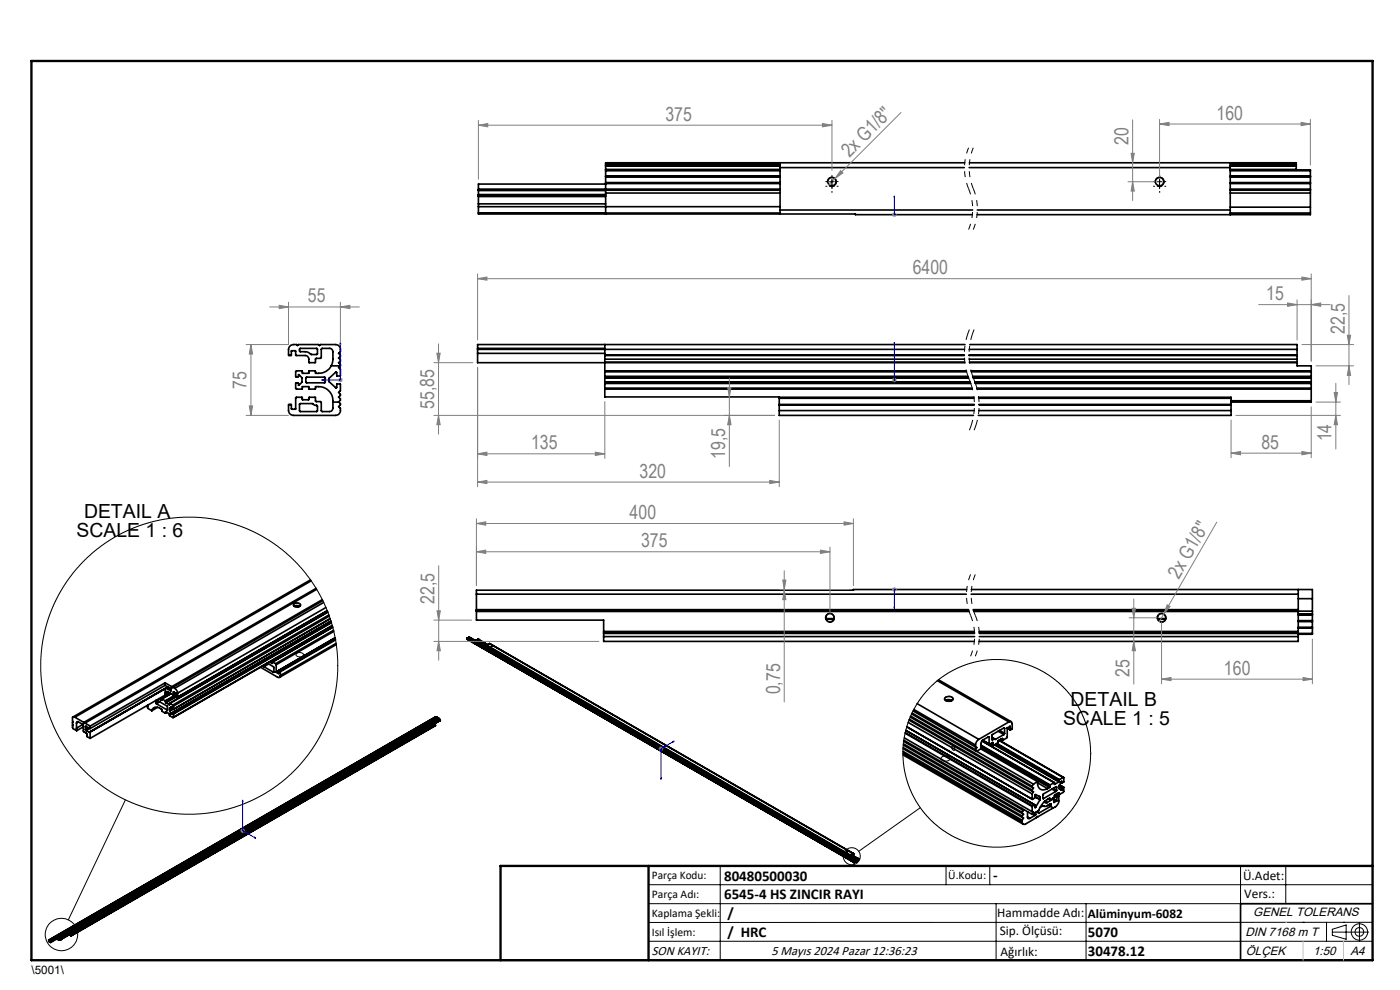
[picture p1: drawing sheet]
<svg xmlns="http://www.w3.org/2000/svg" width="297mm" height="210mm" viewBox="0 0 297 210" stroke-linecap="round" stroke-linejoin="round" font-family="sans-serif">
<g fill="none" stroke="#000" stroke-width=".35">
<path d="M128.5 38.9v1.4M128.5 38.8v.1M128.5 37.4h.1M128.5 36v.2M128.5 38.7v.1M128.5 37.4v.1M128.5 35v.1M128.5 35.9v.1M128.5 35.1v.1M128.5 38.8h37M128.5 37.4h37M128.5 36h37"/>
<path d="M128.5 35.1h37M128.5 38.9h37M128.5 36.2h37M128.5 38.7h37M128.5 37.5h37M128.5 35h37M128.5 34.6h37M128.5 35.9h37M128.5 35.2h37M128.5 34.6v.4M128.5 35.2v.7M128.5 36.2v1.2"/>
<path d="M128.5 37.5v1.2M128.5 39h-27v1.1M165.5 34.5v1.1M165.5 35.6h39.1M165.5 35.6v8.9M204.6 34.5l-76.1 .1M205.6 35.6h55.4M205.6 34.5l69.4 .1M261 34.5v1.1M261 36h17v.2M261 35.6v8.9M261 38.8h17"/>
<path d="M261 37.4h17M261 35.1h14M261 38.9h17M261 36.2h17M261 38.7h17M261 37.5h17M261 35h14M261 34.6h14M261 35.9h14M261 35.2h14M275 35v.1M275 35.9v.1"/>
<path d="M275 35.1v.1M275 34.6v.4M275 35.2v.7M278 38.8v.1M278 37.4h.1M278 38.7v.1M278 37.4v.1M278 36.2v1.2M278 37.5v1.2M278 38.9v1.2M101.5 43.8v1.6h80v.1h24.8M101.5 40.1v.1"/>
<path d="M101.5 40.2v.2M101.5 41.3v.2M101.5 43.2v.6M101.5 41.5v.2M101.5 40.2h64M101.5 40.1h64M101.5 43.8h64M101.5 40.4v.9M101.5 41.7v1.5M101.5 45.1h27M101.5 41.5h27M101.5 40.4h27"/>
<path d="M101.5 41.3h27M101.5 43.2h27M101.5 41.7h27M128.5 40.9v4.5M128.5 45.2h37M128.5 40.9h37M128.5 40.3h37M128.5 40.3v.6M165.5 44.5v.9M165.5 44.5h40.8M207.3 44.5h53.7M261 44.5v1"/>
<path d="M261 45.2h17M261 43.9h17M261 40.2h17M261 40.9h17M261 40.1h17M261 40.3h17M278 40.9v3M278 40.1v.1M278 40.2v.1M278 43.9v1.6h-70.7M278 40.3v.6M63.6 74l3.6-.1 .1 1.2-.1 .1h-1.2l-.8-.5-1.5-.1-.2-.1z"/>
<path d="M70.3 77.6a2.96 2.96 0 0 1-3.4 1.5v-.4h-1.3l-.1 .5h-1.3l-.1-.5h-1.3l-.1 1.2h.6l.1-.4 .7 .6v1l-.7 .6-.1-.4h-.6v1.1l.2 .1h1.1l.1-.5h1.4l.1 .5h1.3v-.5a3.1 3.1 0 0 1 3.7 3v1.6a.72 .72 0 0 1-.7 .7l-1.7-.1v-1.9l-.2-.1h-1l-.1-.9h-1.3l-.1 .5h-1.3l-.1-.5h-1.3l-.1 2.4-.9 .1v-1h-.5l-.1 1.3a1.09 1.09 0 0 0 1 1h9a1.05 1.05 0 0 0 1-.7 1.05 1.05 0 0 0-.4-1.2l.4-.3v-.3l-.3-.3M70.3 77.6l.3-1.2v-1.8a.72 .72 0 0 0-.7-.7h-1.6l-.1 .2v1.8l-.3 .1h-.9l-.1 .9h-1.3l-.1-.7a.73 .73 0 0 0-.8-.8h-1.9l-.1-1h-.8l-.1 1h-.5l-.1-1.3a1.09 1.09 0 0 1 1-1h.7l.2 .2 .2-.2h4.3l.2 .2 .1-.2h3.3a1.05 1.05 0 0 1 1 .7 1.05 1.05 0 0 1-.4 1.2l.4 .3v.3l-.4 .3 .4 .4v.3l-.4 .3 .4 .4v.3M70.3 77.6h1.9M72.2 77.6l-.4 .4 .4 .3v1.4h-.8v-.7l-.2-.1-1.4 1.3v.8l1.4 1.3 .2-.1v-.7h.8v1.4l-.4 .3 .4 .4v.3l-.4 .3 .4 .4v.3l-.3 .4M101.3 73.9v.2M101.3 74.1h103.3M101.3 74.1v2.8h103.3M101.3 75h27M101.3 73.9h27M128.3 73.1v2.2M128.3 75.3v.1M128.3 79.8v.1"/>
<path d="M128.3 78.7v.2M128.3 75.4v.8M128.3 76.8v1.9M128.3 75.3h76.3M128.3 75.4h76.3M128.3 78.9h76.7M128.3 79.8h77.1M128.3 79.9h77.1M128.3 78.7h76.7M128.3 76.2h76.3M128.3 76.8h76.3M128.3 76.2v.6"/>
<path d="M128.3 78.9v.9M128.3 79.9v.2M204.7 73.1h-103.4v.8M205.6 75.3h69.6M205.6 75.4h69.6M205.6 74.1h69.6M205.6 76.2h69.6M205.7 76.8h69.5M205.7 76.9h69.5M205.7 73.1h69.5v1M206 78.7h72.2M206.1 78.9h72.1"/>
<path d="M206.3 79.8h71.9M206.4 79.9h71.8M275.2 75.3v.1M275.2 75.4v.8M275.2 76.8v.1M275.2 76.9v.7h3v1.1M275.2 74.1v1.2M275.2 76.2v.6M278.2 79.8v.1M278.2 78.7v.2M278.2 78.9v.9M278.2 79.9v.2"/>
<path d="M63.6 85.6h2.7l.4 .3 .6 .2v1.1l-.1 .1h-3.5l-.2-.1zM64.9 80.1l4-.1 .1 1.1-4 .1-.1-.2zM67.1 86h.1M70.6 85.3h1.3M128.3 82.3v.2M128.3 81.3h.1M128.3 81v.1M128.3 80.1v.1M128.3 82.5v1.7l37 .1M128.3 82.5h78M128.3 82.3h77.9M128.3 81.3h77.6"/>
<path d="M128.3 80.1h77.1M128.3 81.1h77.5M128.3 81h77.5M128.3 80.2h77.2M128.3 80.2v.8M128.3 81.1v.2M128.3 81.3v1M165.3 85.8v.1M165.3 87.1v1h41.2M165.3 84.3v.2M165.3 85.9h41.4M165.3 85.8h41.4"/>
<path d="M165.3 87.1h41.4M165.3 84.5h41.3M165.3 84.3h41.3M165.3 84.5v1.3M165.3 85.9v1.2M206.4 80.1h71.8M206.5 80.2h71.7M206.8 81h71.4M206.8 81.1h71.4M206.9 81.3h71.3M207.2 82.3h71M207.3 82.5h70.9"/>
<path d="M207.6 84.3h53.6v.2M207.6 84.5h53.6M207.6 87.1h53.6M207.7 85.8h53.5M207.7 85.9h53.5M261.2 85.8v.1M261.2 87.1v1h-53.7M261.2 84.5v1.3M261.2 85.9v1.2M261.2 85h17M278.2 82.3v.2M278.2 81.3h.1"/>
<path d="M278.2 81v.1M278.2 80.1v.1M278.2 82.5v2.5M278.2 80.2v.8M278.2 81.1v.2M278.2 81.3v1M278.2 85v.3h-17M62.4 128.1a.78 .78 0 0 1 1.3 .4 .88 .88 0 0 1-1.4-.2zM62.4 128.6l.6-.2 .6 .2M63.5 128.6l-.3 .2M65.9 123l-50.4 29.1M66 123.2l-50.1 28.9"/>
<path d="M67.1 124.8l-49.3 28.4M67.2 125l-49.2 28.4M68.4 127.2l-32 18.5M68.5 127.4l-31.8 18.4M68.7 127.8l-31.6 18.2M69.1 128.9l-31.4 18.1M69.4 129.6l-31.8 18.3M69.4 129.5l-31.7 18.4M69.8 130.4l-33.1 19.2M69.8 130.7l-33 19.1M70 131.2l-33.2 19.3M70.1 131.3l-33.3 19.2"/>
<path d="M70.3 132l-33.6 19.4M70.3 132.1l-33.5 19.4M70.5 132.7l-33.7 19.5M70.5 132.7l-33.7 19.4M70.6 133l-12.8 7.4M70.6 133.1l-12.8 7.3M70.8 133.7l-12.3 7.1M70.8 133.9l-12.2 7.1M71.1 135.3l-12.5 7.2M71.1 135.3l-12 6.9M71.1 135.4l-11.9 6.8M71.2 135.6l-11.8 6.8"/>
<path d="M71.2 135.7l-11.7 6.8M71.3 136.5l-11.8 6.8M71.3 136.7l-12 7M99.1 135.6l5.1 3v-.5M99.1 135.6l82.1 47.4M99.1 135.4l82.1 47.4M99.1 135.4h.1M99.1 135.5h.1M99.1 135.5l82.1 47.4M99.1 135.5l5.1 3M99.1 135.4v.2M99.1 135.4l82.1 47.5"/>
<path d="M99.1 135.4l5.1 2.8M99.1 135.4l5.1 2.9M99.3 135.3v.1M99.3 135.3l1.6 .8M99.4 135.2l-.1 .1M99.4 135.2h.1M99.4 135.2l1.5 .9M99.4 135.1v.1M99.4 135.1l1.5 .8M99.4 135.1l1.5 .9M99.4 135.2l1.6 .9M100.9 135.8h.1"/>
<path d="M100.9 135.9h.1M100.9 136.3h.1M100.9 135.8l3.3 2M100.9 135.8l3.3 2-3.3-1.9M100.9 136.1l3.3 2M100.9 135.8v.2l3.3 2M100.9 136.1v.2M100.9 136.1h.1M100.9 136.1l80.5 46.5M101 136.1h-.1M101.1 135.8h.1M101.1 126h103.9"/>
<path d="M101.1 129.3h104.4M101.1 129.5h104.4M101.1 129.7h104.5M101.1 126v5.5h27v3.5M101.1 135.8l2.1 1.2M101.2 135.7h.1M101.2 135.8h.1M101.2 135.8h-.1M101.2 135.7v.1M101.2 135.8l3 1.8M101.2 135.7l2 1.2M101.2 135.8l2 1.1"/>
<path d="M101.2 135.7l2.1 1.2M101.4 135.6h.1M101.4 135.7h.1M101.4 135.7h-.1M101.4 135.6v.1M101.4 135.7l1.9 1.1M101.4 135.6l2 1.2M101.4 135.7l2 1.1M101.4 135.6l2.1 1.2M103.2 137.2h.1M103.2 136.9l1 .7M103.2 136.9v.3"/>
<path d="M103.2 137l1 .7M103.3 136.9h-.1M103.3 136.9l77 44.5M103.9 136.5l77.1 44.5M103.9 136.5l-.6 .4M103.9 136.5l77 44.5M104.2 137.7h.1M104.2 137.8h.1M104.2 138h.1M104.2 138.1h.1M104.2 138.3h.1M104.2 138.4h.1"/>
<path d="M104.2 138.5h.1M104.2 137.6h.1M104.2 138l77.2 44.5M104.2 137.7l77.2 44.6M104.2 137.6v.4M104.2 137.8l77.2 44.5M104.2 137.9l77.2 44.5M104.2 138.1l77.2 44.5M104.2 138.2l77.2 44.6M104.2 138.3l77 44.4M104.2 137.6l76.1 43.9M104.2 137.6l76.1 44"/>
<path d="M104.3 137h.2zM104.4 137.1h.1M128.1 135v1.1h78.6M128.1 133.9h78.6M128.1 134.2h78.6M128.1 134.4h78.6M128.1 135h78.7M175.2 131.2h1.7M175.2 131.4h1.7M205.1 125.1h-24.1v.1h-79.9v.8M206 126h69.4M206.1 125.1h72.3v1.9"/>
<path d="M206.4 129.3h69M206.5 129.5h68.9M206.6 129.7h68.8M207.7 133.9h67.7M207.7 134.2h67.7M207.8 134.4h70.6M207.8 135h67.6M245.6 131.2h1.7M245.6 131.4h1.7M275.4 125.1v.9M275.4 135v1.1h-67.7M275.4 126v9"/>
<path d="M275.4 127h3M275.4 130.3h3M275.4 131.8h3M275.4 133.2h3M275.4 129.6h3M275.4 130.4h3M275.4 131.6h3M275.4 130.2h3M275.4 131.9h3M275.4 133.1h3M278.4 127v2.6M278.4 130.3v.1"/>
<path d="M278.4 131.6v.2M278.4 133.2h.1M278.4 134.4v.1h-3M278.4 130.2v.1M278.4 131.8v.1M278.4 133.1v.1M278.4 129.6v.6M278.4 130.4v1.2M278.4 131.9v1.2M278.4 133.2v1.2M15.4 153.3l.1 .6h-.1M15.4 153.9l.1 .6 .8 .5"/>
<path d="M15.5 153.2l-.1 .1M15.5 153.9h-.1M15.9 152.1l-.5 .1 .1 1-.1 .1M15.9 152.1l1.9 1.1M16.2 154.5l.1 .5M16.2 153.4v1.1M16.6 153.1a.24 .24 0 0 0-.3 0 .24 .24 0 0 0-.1 .3M16.6 153.1l1 .6M16.6 153.1l-.4 .3M17.6 153.7l.1 1.5 .7 .4v.6l.7 .4M17.6 153.7l-1.4 .8M17.7 154.2l-1.4 .8"/>
<path d="M17.8 153.2l.1 .2h.1M18 153.4l1.1 .6M18.1 154.8l.2 .2M18.1 154.2v.6M18.3 154.1l-.2 .1M18.3 155l.6 .3M18.3 154.1l.8 .4M18.8 154.4l-.7 .4M18.9 155.3h.2v1.3M19 154.5l-.7 .5M19.1 154v.5M31.3 149.7l.1 .6 .8 .5"/>
<path d="M31.4 149.6v.1h-.1M31.4 149.6l-.1 .1M32.2 150.8a1.02 1.02 0 0 1 1.7-.6l.4 .3 .1 .4 .7 .4M33.1 149.1l.1 .2M33.1 148.5v.6M33.2 148.5l2.2 1.2 .1 .8M33.2 149.3l2.2 1.3M33.4 150l-1.2 .8M33.7 148.8l-.6 .3M33.7 148.2l.2 .1M33.9 148.3l.4 .2M33.9 148.9l-.7 .4"/>
<path d="M34.3 148.5h.1M34.3 148.2l2-1.1-1.9 1.2M34.4 148.3l-.1 .2M34.4 148.3l.7 .4M35 147.5h.1M35 145.4l1.2 .6 .1 .5M35 144.8l1.4 .9M35 144.8l-15.9 9.2M35 144.8v.6M35 145.4l-15.9 9.1M35 147.5l-15.9 9.1M35.1 148.7v.1"/>
<path d="M35.1 149l.1 .1M35.1 147v.5M35.1 148.8v.2M35.1 151v.3M35.2 151l.7 .4 .1 .4 .7 .4 .1-.1M35.2 151h-.1M35.2 149.1l.7 .4M35.4 151.1l-.3 .2M35.5 150.5l-.1 .1M35.6 146.2l-.6-.1v1.4M35.6 146.7l1.2 .6M35.6 146.7a.28 .28 0 0 0-.3 0 .28 .28 0 0 0-.2 .3"/>
<path d="M35.6 146.2l.6 .3M35.6 145.7l-16.7 9.6M35.6 146.7l-.5 .3M35.6 145.7l-16.6 9.6M35.9 149.5h.1M36 150.8h.1M36 149.2l33.5-19.4-33.5 19.4M36 150.2v.6M36 147l-.9 .5M36 149.2l-.1 .3M36 149.2l.7 .4M36 150.8l.4 .7"/>
<path d="M36 146l-.4 .2M36.1 147l-2.2 1.3M36.3 146.5h-.1M36.4 150h.1M36.4 150l-.4 .2M36.4 150v.3l.3 .2M36.4 151.2l33.8-19.4-33.7 19.4M36.4 145.7l.1 .2 .2-.1M36.4 151.4v.1M36.5 151.2l-.1 .3M36.5 151.2l.2 .2M36.6 150.4l-.6 .4"/>
<path d="M36.7 149.6l.1 .2M36.7 145.8l.4 .2M36.7 150.5l-.7 .3M36.7 151.4l.1 .1M36.8 146.8h.1M36.8 150.5h-.1M36.8 146.8v.5M36.8 149.8v.7M36.8 151.5v.6M36.8 146.8l.5 .3v.6l.4 .2M37.1 146l.4 .5 .2 .5M37.3 147.1l-.5 .2"/>
<path d="M37.3 147.1l-.5 .3M37.3 147.5l-2.2 1.3M37.3 147.3l-2.2 1.4M37.3 147.7l-2.2 1.3M37.4 147.8l-2.2 1.3M37.7 147v.9M55.2 141.5l3.7 2.1a.37 .37 0 0 0 .4 .1 .37 .37 0 0 0 .2-.4M55.8 141.2l.2 .2M55.8 141.2l.9-.5 1.4 .8v1M55.8 141.2h.1M56 141.4l2 1.2M57 140.9l-1 .5"/>
<path d="M57.2 140.4l.5 .3M57.7 140.7h.1M57.8 140.4l-.1 .3M57.8 140.4l.7 .4M58.1 142.5l-.1 .1M58.5 140.8l.1 .2M58.6 142.5v.1M58.6 141v1.5M58.6 142.6l.5 .3M59.1 142.8v.1M59.2 142.2h.1M59.1 142.3v.5"/>
<path d="M59.1 142.3l-.5 .3M59.2 142.2l.2 .2M59.4 142.4l.1 .1M59.5 142.5v.8M90.8 153.3h.2zM91 153.3h-.1M91 153.3h.1M92 153.7h.1M92 153.7l-77 44.4M92.1 153.7h.1M92.1 153.9h.1M92.1 153.7l-77 44.5"/>
<path d="M92.1 153.7l-77.1 44.5M92.1 153.7v.2M92.2 153.8h.1M92.2 153.8l-77.1 44.6M92.2 153.8v.1M92.2 153.9h.1M92.2 154l-77.1 44.5M92.2 153.9l-77.1 44.5M92.2 153.9v.1M92.4 152h.1M92.5 152l-82.2 47.4M92.5 152l.2 .1"/>
<path d="M92.7 152.1l-82.1 47.5M92.7 152.1v.1M92.7 152.2l-82.1 47.4M92.7 152.2l.3 .1M93 152.3l-80.4 46.4M93 152.4l-80.3 46.3M93 152.4h.1M93 152.3v.1M93.1 152.4v.1M93.1 152.4l-80.4 46.3M93.1 152.6h.1M93.1 152.6l-80.5 46.5"/>
<path d="M93.1 152.5l-80.3 46.4M93.1 152.5v.1M93.1 152.8l.1 .1M93.2 152.8h.1M93.2 152.8l-80.6 46.5M93.2 152.8v.1M93.2 152.6v.1M93.2 152.7h.1M93.2 152.9h.1M93.2 152.7l-80.5 46.5M93.2 152.9l-80.5 46.5M93.2 152.6l-80.5 46.6"/>
<path d="M93.2 152.9l-80.5 46.4M191.6 159.4l25.3 14.6M191.6 159.8l25.3 14.6M191.6 158.6l25.3 14.5M191.6 158.8l25.3 14.6M191.6 158l25.3 14.6M191.7 157.8l25.2 14.5M191.7 157.3l25.2 14.5M191.7 157l25.2 14.5M191.8 156.5l27.2 15.7M192 155.5l27 15.6M192.1 155.4l26.9 15.5"/>
<path d="M192.2 154.9l27.3 15.8M192.4 154.2l26.6 15.4M192.7 153.2l26.3 15.2M192.8 152.7l26.2 15.1M192.9 152.6l26.1 15M193.1 152.1l25.9 14.9M193.2 151.9l25.8 14.9M193.4 151.4l13.5 7.9M193.5 151.3l13.4 7.7M193.7 150.8l13.2 7.7M193.9 150.5l13 7.5M194.6 149.3l13 7.5"/>
<path d="M198.9 144.4l15.1 8.7M199.1 144.2l15.4 8.9M200.5 148a.95 .95 0 0 1 1.6 .4 1.09 1.09 0 0 1-1.7-.1zM200.6 148.6l.5-.2 .9 .2M200.8 148.5l.5 .3M206.9 158v.5M206.9 159v.3M206.9 158.5l.3 .1-.3 .4M206.9 159.3l.3 .1M207.2 159.4l12 6.9M207.6 156.8l-.4 .6-.3 .6M208.1 158.8l-.9 .6"/>
<path d="M208.1 158.8l12 7M208.1 158.6l14.5 8.4M208.1 158.2l14.6 8.4M208.1 158l14.7 8.5M208.1 158.5l14.6 8.4M208.3 157.2l15.4 8.8M208.3 157.2l15.3 8.8M208.4 157l1.5 .9M208.5 157l1.3 .8M209.7 156.3l.1 .1M209.7 156.3l-1.1 .6-.4 .4-.1 1.5M209.8 156.4v1.4"/>
<path d="M210.1 157.8l.6 .3M210.4 156.8l.1 .1M210.5 156.9h.1M210.5 157.5l.2 .1M210.5 157.5l-.6 .4-.1-.1M210.7 157.6v.5M211 158l13.6 7.9M211.1 156.8l-.6 .1M211.1 156.8h.1M211.1 156.8l-.7-.4 .8 .4M211.1 157.9l13.6 7.9M211.4 157.8l13.3 7.7"/>
<path d="M211.5 157.7l13.3 7.7M211.7 155.1l1.3 .7M211.9 157l13.6 7.9M212 157l13.6 7.9M212.1 154.9l1 .7M212.6 156.7h.1M212.6 156.7l-.9 .5-.1 .4-.9 .5M212.7 157l-.4-.2 .4 .2M212.7 156.7v.3M213 154.4l.1 .1M213 154.4l-2.5 1.4-.1 1M213 155.8l-1.8 1"/>
<path d="M213.1 155.6l-.1 .2M213.1 154.5v1.1M213.7 154.4l.6 .4M214 153.1a.44 .44 0 0 1 .5 0 .44 .44 0 0 1 .2 .5v1l-.4 .2M214 153.1l-6.4 3.7M214.2 154.1h.1M214.2 154.1l-.5 .3-.1 2.1-.9 .5M214.3 154.1v.7M191.6 160.1l25.5 14.7M216.9 171.5l2.1 1.2M216.9 171.5v.3M216.9 172.3v.3"/>
<path d="M216.9 173.1v.3M216.9 174v.4M216.9 173.4l.2 .1-.2 .5M216.9 172.6l.2 .1-.2 .4M216.9 171.8l.2 .1-.2 .4M218 173.3a.3 .3 0 0 0 .1 .3 .3 .3 0 0 0 .4 0M218 172.2v1.1M218 173.3l.5 .3M219 168.4v1.2l.5-.3 .1-.8 1.1 .5M219 172.2l.3 .1-.3 .4M219 166.8v.2M219 167.6v.2"/>
<path d="M219 171.1v1.1M219 167.8l.3 .1-.3 .5M219 167l.3 .1-.3 .5M219 170.9v.2M219.1 172.7l.5 .3M219.2 166.3l-.2 .5M219.4 172.5l.3 .2M219.5 170.7l-.5 .2M219.5 171.2l.1 .1M219.5 170.7v.5M219.5 169l1.1 .6M219.5 171.1l.2 .1"/>
<path d="M219.5 168.9l1.2 .7M219.6 173l-1.1 .6M219.7 171.2l-.1 .1M219.7 172.7l-.1 .3M219.7 172.3v.4M220.1 166a1.3 1.3 0 0 0 .6 1.4 1.3 1.3 0 0 0 1.5-.1M220.1 165.8l-.9 .5M220.1 165.8v.2M220.1 166l2.1 1.3M220.3 172.4l.1 .1M220.3 172v.4M220.6 169h.1"/>
<path d="M220.6 169.6l-.9 1.6M220.7 169.6h-.1M220.7 169v.6M221.2 169.3l.2 .1M221.3 170.9l-.7 .4M221.3 170.9h.1M221.3 170.9v.1M221.6 170l.2 .3 .3-.1M221.7 170l.4 .2M222.4 170.8l.4 .3M222.4 169.5l.3 .2M222.4 169.5l.3 .1"/>
<path d="M222.6 169.3l.1 .1M222.6 169.3a4.4 4.4 0 0 0-2.3 2.6l-1.3 .8M222.6 167l-.4 .3M222.6 170.6l.4 .2M222.7 166.9l-.1 .1M222.7 166.6v.3M222.7 169.4v.2M222.8 166.5l-.1 .1M222.8 170.5l.2 .1M222.8 170.5l-.8 .5-.7-.1M222.8 171.1l-2.4 1.4M223 170.8l-.2 .3"/>
<path d="M223 170.6v.2M223.2 167.4l.8 .5M223.4 169.3l.8 .5M223.4 167.2l.8 .4M223.5 169.5l.1 .7M223.5 169.5l-.2-.1 .3 .1M223.5 169.5l-1.4 .7M223.6 170.2h.1M223.6 169.6l.5 .3M223.6 166l.1 .3M223.6 166l-.8 .5M223.7 166.3l.1 .1"/>
<path d="M223.7 168.9l.5 .2M223.7 168.7l.6 .3M224 168.5l.5 .4M224 166.9l.2 .1M224 166.9l-2.6 1.5-.2 .2v.7M224 168.5l.6 .4M224 167.9l-2.6 1.5M224.1 169.9l-.5 .3M224.2 167.6l-.2 .3M224.2 167v.6M224.2 169.8l-.1 .1M224.2 169.1v.7"/>
<path d="M224.3 169l-.1 .1M224.4 168.3l.3 .2M224.5 168.9l.1 1a1.6 1.6 0 0 1-.7 1.2l-.5 .3-.1-.1-.2 .2-3 1.8-.1-.1-.1 .3-2.3 1.3a.44 .44 0 0 1-.5 0 .44 .44 0 0 1-.2-.4M224.5 168.9l-.2 .1M224.6 168.2h.1M224.6 168.2l-.9 .5-.1 .5-.9 .4M224.6 165.9l-.8 .5M224.7 165.8l-.1 .1M224.7 165.5v.3M224.7 168.2v.3M224.7 167.3l.5 .3M224.7 167l.5 .3"/>
<path d="M224.7 166.8l.6 .4M224.8 165.4l-.1 .1M225.2 166l.1 .1M225.2 166v-.3l-.5 .9v.7M225.2 166h-.1l.2 .1M225.2 167.3v.3M225.3 167.2l-.1 .1M225.5 164.9h.2v1l-.4 .2M225.5 164.9l-.7 .5M225.6 167h.1M225.6 167l-.8-.5 .9 .5M225.6 167l-.3 .2"/>
<path d="M225.7 167v.9l-1 .6M10.3 199.6h.1M10.3 199.4l.4 .2M10.3 199.4l.1 .3M10.4 199.7h.1M10.4 199.6v.1M10.5 199.5l-.1 .1M10.5 199.5l.1 .1M10.6 199.6h.1M10.6 199.6l-.2 .1M10.6 199.7h.1M10.6 199.6l.1 .2"/>
<path d="M10.7 199.9h.1M10.7 199.8h.1M10.7 199.7v.1M10.7 199.8v.1M10.7 199.6v.1M10.7 199.7h-.3M10.7 199.7h.1M12.1 199.2h.1M12.1 199.2l.1 .1M12.2 199.3l.1-.1 .2 .1M12.3 199.1h.1M12.3 199.1l.2 .1"/>
<path d="M12.3 199.2l-.1 .1M12.3 199h.1M12.4 199h.1M12.4 199.3h.1M12.4 199.2h.1M12.5 198.8h.1M12.5 198.9h.1M12.5 199.1h.1M12.5 199.3h.1M12.5 198.6l.1 .1M12.5 198.6l-1.8 1M12.5 198.6v.1"/>
<path d="M12.5 198.8v.1M12.5 198.7l-1.8 1M12.5 198.8l-1.8 1M12.5 198.9l-1.8 1M12.5 198.7h.1M12.5 199.2h.1M12.5 198.9h.2M12.5 198.7l-1.8 1.1M12.6 199.1h.1M12.6 199.3h.1M12.6 198.7l-1.9 1.1M12.6 198.8l.1 .1"/>
<path d="M12.6 198.7v.1M12.6 199.2h.1M12.6 199.4h.1M12.6 198.9h-.1M12.6 199.2v.1M12.6 198.7l-.1 .1M12.6 198.9l-.3 .1M12.6 198.9l-.2 .1M12.6 198.7h.1M12.7 198.9h.1M12.7 199.1v.1M12.7 199.2h.1"/>
<path d="M12.7 199.3h.1M12.7 199.4h.1M12.7 199.3v.1M12.7 199.2l-.1 .1M12.7 198.7l.1 .2M12.7 198.9v.1M12.7 199h.1M12.7 199l-.2 .1M12.7 198.9l-.2 .2M12.8 199h.1M12.8 198.9v.1M14.7 198.3l.4 .2"/>
<path d="M14.7 198.2h.1M14.7 198.2l.3 .1v.1M14.7 198.2v.1M14.7 198.3l.3 .1M14.9 198.1l.1 .1M14.9 198.2l-.2 .1M15 198.2h.1M15 198.1h.1M15 198.1v.1M15 198.4h.1M15.1 198.4h.1M15.1 198.2v.2"/>
<path d="M15.1 198.4v.1M15.5 196.8h.1M15.6 196.8h.1M15.6 196.8v.1M179.7 180.5l.1 .1zM179.7 180.6h.1M180.3 181.6h.1M180.3 181.5v.1M180.3 181.5h.1M180.3 181.6l1.1 .6M180.3 181.4v.1M180.4 181.5l-.1 .1"/>
<path d="M180.4 181.5l1.1 .7M180.4 181.5h.1M180.4 181.5l1.3 .8M180.4 181.5l1.3 .7M180.4 181.4l1.4 .8M180.4 181.4l.2 .1M180.4 181.4v.1M180.6 181.3h.1M180.6 181.3v.2M180.6 181.3l-.2 .1M180.6 181.4h.1M180.6 181.3l.1 .1"/>
<path d="M180.6 181.4v.1M180.6 181.5h.1M180.7 181.5l1.2 .7M180.7 181.5l1.2 .6M180.7 181.4h.1M180.7 181.4l1.3 .7M180.7 181.4l-.1 .1M180.7 181.2h.1M180.8 181.4h.1M180.8 181.2h.1M180.8 181.1h.1M180.8 181.1l-.2 .3"/>
<path d="M180.8 181.2l-.1 .2M180.8 181.1v.1M180.9 181.1h.1M180.9 181.1l-.2 .3M180.9 181.1v.1M180.9 181l.1 .1M180.9 181.2h.1M180.9 181l-.6 .4M181.2 182.7h.1M181.2 182.7v.2M181.2 182.7l.2 .1M181.3 182.8v.1"/>
<path d="M181.3 182.8h.1M181.4 182.5h.1M181.4 182.3h.1M181.4 182.8h.1M181.4 182.4v.1M181.4 182.3v.1M181.4 182.6v.2M181.4 182.6h.1M181.4 182.2v.1M181.4 182.4h.1M181.4 182.7h.1M181.4 182.6v.1"/>
<path d="M181.4 182.8l-.1 .1M181.4 182.4l.1 .1M181.5 182.2l.2 .1M181.5 182.8h.1M181.5 182.2h-.1M181.5 182.2h.1M181.5 182.8v.1M181.5 182.7l-.1 .1M181.5 182.7v.1M181.5 182.4h.1M181.5 182.5h.1M181.5 182.5l-.1 .2"/>
<path d="M181.5 182.4v.1M181.6 182.4h.1M181.6 182.5h.1M181.6 182.6h.1M181.6 182.6l-.1 .1M181.6 182.4v.1M181.7 182.6h.1M181.7 182.5l-.2 .2M181.7 182.6v.1M181.7 182.3h.1M181.7 182.2h.1M181.7 182.5h.1"/>
<path d="M181.7 182.2v.1M181.7 182.7l-.2 .1M181.8 182.6l-.1 .1M181.8 182.6h.1M181.8 182.3h.1M181.8 182.5h.1M181.8 182.7l-.6 .2M181.8 182.2h.1M181.8 182.7h.1M181.8 182.2h-.1M181.8 182.5h-.1M181.8 182.5l-.1 .1"/>
<path d="M181.8 182.5l.1 .1M181.8 182.4h.1M181.8 182.4v.2M181.8 182.4l.1 .1M181.9 182.3l-.3 .2M181.9 182.5v.1M181.9 182.4v.1M181.9 182.4h.1M181.9 182.3l-.3 .1M181.9 182.5h.1M181.9 182.2h.1M181.9 182.1h.1"/>
<path d="M181.9 182.3h.1M181.9 182.4l-.1 .3M181.9 182.2l.1 .1M181.9 182.2h-.1M181.9 182.1v.1M181.9 182.2v.1M181.9 182.4h-.1M182 182.1h.1M182 182.2h.1M182 182.3h.1M182 182.1h-.1M182 182.3l-.1 .1"/>
<path d="M182 182.1v.1M291.2 191.7h-28v12M106.2 203.7h185"/>
<circle cx="176.5" cy="38.5" r=".87"/>
<circle cx="246" cy="38.5" r=".88"/>
<circle cx="176.1" cy="131.1" r=".88"/>
<circle cx="246.4" cy="131.1" r=".88"/>
<circle cx="15.5" cy="196.8" r=".07"/>
</g>
<g fill="none" stroke="#000" stroke-width=".21">
<path d="M175.5 38.8a.97 .97 0 0 1 .9-1.2 .97 .97 0 0 1 1 1 .97 .97 0 0 1-1.2 .9M176 38.6h1M176 39.5h1M176.5 38v2M245.1 38.8a.97 .97 0 0 1 .8-1.2 .97 .97 0 0 1 1.1 1 .97 .97 0 0 1-1.3 .9M245.5 38.6h1M245.5 39.5h1M246 38v2M62.3 128.1a.88 .88 0 0 1 1.5 .3 .88 .88 0 0 1-1.6-.2zM62.9 138.7a.91 .91 0 0 1 1.5 .3 .95 .95 0 0 1-1.6-.2zM104.3 137l.2 .1zM175.1 131.3a.97 .97 0 0 1 .9-1.2 .97 .97 0 0 1 1 1.1 .97 .97 0 0 1-1.2 .8"/>
<path d="M245.5 131.3a.97 .97 0 0 1 .9-1.2 .97 .97 0 0 1 1 1.1 .97 .97 0 0 1-1.2 .8M200.5 147.9a1.1 1.1 0 0 1 1.7 .4 1.2 1.2 0 0 1-1.9 0zM201.9 158.3a.5 .5 0 0 1 .6 .3 .5 .5 0 0 1-.1 .6 .66 .66 0 0 1-.5-.9zM26.6 169.7l-12.1 25.4M195.2 171.3l-13 9.3M199.8 160.6a1.1 1.1 0 0 1 1.7 .4 1.2 1.2 0 0 1-1.9-.1zM15.5 196.8h.1zM137.6 187.7h153.6M137.6 191.7h153.6M137.6 199.7h153.6M152.8 183.7v20M179.7 180.5l.1 .1z"/>
<path d="M200.7 183.7v4M210 183.7v4M211.3 191.7v12M230.4 191.7v12M263.2 183.7v20M272.8 183.7v8M276.4 195.6h.1M281.4 195.6v4.1M282.6 197.7h7.8M282.6 197.1l3-.9v3l-3-.8zM285 195.6h.1M288.4 195.8v3.8"/>
<path d="M291.2 195.6l-153.6 .1"/>
<circle cx="40.1" cy="141.2" r="31.5"/>
<circle cx="90.9" cy="153.3" r=".08"/>
<circle cx="211.5" cy="159.8" r="19.9"/>
<circle cx="13" cy="198.2" r="3.4"/>
<circle cx="180.7" cy="181.6" r="1.8"/>
<circle cx="288.4" cy="197.7" r="1.74"/>
<circle cx="288.4" cy="197.7" r=".93"/>
</g>
<path d="M205.6 69.9a13.9 13.9 0 0 0 0 10.7M206.6 69.9a13.9 13.9 0 0 0 0 10.7M205.6 80.6a13.9 13.9 0 0 1 0 10.7M206.6 80.6a13.9 13.9 0 0 1 0 10.7" fill="none" stroke="#000" stroke-width=".21" stroke-dasharray="6.3 1.3 1.3 1.3 1.3 1.3" stroke-dashoffset="4" stroke-linecap="butt"/>
<path d="M205.5 31.3a11.3 11.3 0 0 0 0 8.7M206.5 31.3a11.3 11.3 0 0 0 0 8.7M205.5 40a11.3 11.3 0 0 1 0 8.7M206.5 40a11.3 11.3 0 0 1 0 8.7M205.9 121.9a11.3 11.3 0 0 0 0 8.6M205.9 130.5a11.3 11.3 0 0 1 0 8.7M206.9 121.9a11.3 11.3 0 0 0 0 8.6M206.9 130.5a11.3 11.3 0 0 1 0 8.7" fill="none" stroke="#000" stroke-width=".21" stroke-dasharray="6.3 1.3 1.3 1.3 1.3 1.3" stroke-dashoffset="5.1" stroke-linecap="butt"/>
<g fill="none" stroke="#00f" stroke-width=".21">
<path d="M189.7 45.5h.1M189.7 41.5v.4v-.4M189.7 45.4v.2zM189.7 41.5v4M72.2 72.6l.1 .4h-.2zM72.2 72.6v8h-4M189.7 72.6v.4v-.4M189.7 72.6v8M68.2 80.6l.4-.1v.2zM189.7 80.5v.2zM189.7 80.6h.1M189.7 129v-.4v.4"/>
<path d="M189.7 124.9v.3zM189.7 125.1h.1M189.7 125.1v3.9M142.8 157.3l.3-.1-.3 .2zM143.1 157.2l-2.9 1.6v6.5M51.5 169.7v.3h-.1zM51.5 169.7v6.5l2.8 1.6M54 177.6l.3 .2h-.3zM140.2 165.1l.1-.1-.1 .3z"/>
</g>
<g fill="none" stroke="#808080" stroke-width=".21">
<path d="M101.5 26.6l2-.4v.7zM101.5 25.5v12.5M101.5 26.6h75M174.5 26.2l2 .4-2 .3zM176.5 25.5v10.7M178.3 36.2l.5 .5-1.6 1.1zM191.1 23.9l-15.3 15.3M239.3 38.6h5.7M240 32.5h.6l-.3 2zM240.3 38.6l.3 1.9h-.6zM240.3 25.4v17.1M246 26.3l2-.3v.7z"/>
<path d="M246 25.3v12.2M246 26.3h32M276 26l2 .3-2 .4zM278 25.3v9.7M101.3 59.1l2-.3v.6zM101.3 58.1v14M101.3 59.1h176.9M189.2 45.5h1.1M189.4 45.2l.7 .7M189.7 45v1M190.1 45.2l-.7 .7M276.2 58.8l2 .3-2 .3z"/>
<path d="M278.2 58.1v18.5M53.2 73.1l.4 2h-.7zM53.2 73.1v15M57.2 65.1h19M59.2 64.8l2 .3-2 .4zM61.2 64.1v9h-9M72.2 65.1l2-.3v.7zM72.2 64.1v9M92 76.9h8.3M92.7 74.9h.7l-.4 2zM93 72.9v19.2M101.3 77.9v25.3"/>
<path d="M267 64.6h15.2M273.2 64.3l2 .3-2 .4zM275.2 63.6v8.5M276.2 73.1h11M278.2 64.6l2-.3v.7zM279.2 77.6h8M285.8 71.1h.7l-.3 2zM286.2 77.6l.3 2h-.7zM286.2 62.7v18.9M52.2 88.1h9M52.9 86.1h.7l-.4 2zM71.7 80.6h1"/>
<path d="M71.9 80.2l.7 .8M72.2 80.1v1M72.6 80.2l-.7 .8M92 88.1h72.3M93 88.1l.4 2h-.7zM101.3 96.3l2-.4v.7zM101.3 96.3h27M126.3 95.9l2 .4-2 .3zM128.3 85.2v12.1M154.4 82.2h.7l-.4 2zM154.7 88.1l.4 2h-.7zM154.7 80.2v18.8"/>
<path d="M165.3 89.1v14.1M189.2 80.6h1.1M189.4 80.2l.7 .8M189.7 80.1v1M190.1 80.2l-.7 .8M261.2 96.1l2-.3v.7zM261.2 89.1v8M261.2 96.1h17M262.2 88.1h22.2M276.2 95.8l2 .3-2 .4zM278.2 86.3v10.8M279.2 85.3h5.2"/>
<path d="M283 83.3h.7l-.3 2zM283.4 88.1l.3 2h-.7zM283.4 81.3v13.9M101.1 111l1.9-.3v.7zM101.1 110.1v14.1M101.1 111h79.9M101.1 117l1.9-.3v.7zM101.1 117h75M101.3 102.3l2-.4v.7zM101.3 102.3h64M163.3 101.9l2 .4-2 .3zM174.1 116.7l2 .3-2 .4z"/>
<path d="M176.1 116.1v14M179.1 110.7l1.9 .3-1.9 .4zM181 110.1v14.1M258.1 110.8l-11.2 19.4M92 131.5h8M92 136.1h35.1M92.7 129.6h.7l-.3 1.9zM93.1 136.1l.3 1.9h-.7zM93.1 120v20M165.4 125.1h14.7M166.1 123h.6l-.3 2.1zM166.4 125.2l.3 2h-.6z"/>
<path d="M166.4 121.1v27.8M189.2 125.1h1.1M189.4 124.7l.7 .7M189.7 124.6v.9M190.1 124.7l-.7 .7M239.5 131h5.9M240.2 129h.7l-.4 2zM240.5 136.1l.4 1.9h-.7zM240.5 127.1v18M246.4 132v13.1M246.9 130.2l-1 1.7M247.6 128.3l.6 .3-1.3 1.6z"/>
<path d="M278.4 135.6v9.5M139.7 158.8h1M139.9 158.5l.7 .7M140.2 158.3v1M140.6 158.5l-.7 .7M246.4 144.1l2-.4v.7zM246.4 144.1h32M276.4 143.7l2 .4-2 .3zM51 176.2h1M51.1 175.9l.7 .7M51.5 175.7v1M51.8 175.9l-.7 .7"/>
</g>
<g fill="none" stroke="#000" stroke-width=".21" stroke-dasharray="15.2 1.3 1.3 1.3" stroke-linecap="butt">
<path d="M175.5 38.5h-.4M175.5 39.5h-.4M176.5 37.5v-.4M176.5 39.5v.4M176.5 38.5v-.4M177.5 38.5h.4M177.5 39.5h.4M245 38.5h-.4M245 39.5h-.4M246 37.5v-.4M246 39.5v.4M246 38.5v-.4"/>
<path d="M247 38.5h.4M247 39.5h.4M176.5 40.5v.4M246 40.5v.4"/>
</g>
<path d="M6.7 12.9h284.5v190.8h-284.5zM137.6 183.7v20M291.2 183.7h-185v20" fill="none" stroke="#000" stroke-width=".5"/>
<path d="M272.8 195.6h.1M276.4 199.7v4M285 199.7v4" fill="none" stroke="#c0c0c0" stroke-width=".21"/>
<g fill="#00f">
<path d="M189.7 80.5v.2zM189.7 72.6v.4z"/>
<path d="M189.7 128.6v.4zM189.7 124.9v.3z"/>
<path d="M142.8 157.3v.1l.3-.2zM140.2 165.1v.2l.1-.3zM189.7 41.5v.4zM189.7 45.4v.2z"/>
<path d="M54 177.6l.3 .2h-.3zM51.5 169.7v.3h-.1zM68.2 80.6l.4 .1v-.2zM72.2 72.6l-.1 .4h.2z"/>
</g>
<g fill="#808080">
<path d="M178.3 36.2l.5 .5-1.6 1.1z"/>
<path d="M247.6 128.3l.6 .3-1.3 1.6z"/>
<path d="M276.2 95.8l2 .3-2 .4zM261.2 96.1l2-.3v.7zM126.3 95.9l2 .4-2 .3zM101.3 96.3l2-.4v.7zM276.2 58.8l2 .3-2 .3zM101.3 59.1l2-.3v.6zM174.1 116.7l2 .3-2 .4zM101.1 117l1.9-.3v.7zM72.2 65.1l2-.3v.7zM59.2 64.8l2 .3-2 .4zM276 26l2 .3-2 .4zM246 26.3l2-.3v.7z"/>
<path d="M273.2 64.3l2 .3-2 .4zM278.2 64.6l2-.3v.7zM101.3 102.3l2-.4v.7zM163.3 101.9l2 .4-2 .3zM101.1 111l1.9-.3v.7zM179.1 110.7l1.9 .3-1.9 .4zM246.4 144.1l2-.4v.7zM276.4 143.7l2 .4-2 .3zM101.5 26.6l2-.4v.7zM174.5 26.2l2 .4-2 .3z"/>
<path d="M283.4 88.1l.3 2h-.7zM283 83.3h.7l-.3 2zM154.7 88.1l.4 2h-.7zM154.4 82.2h.7l-.4 2zM93 88.1l.4 2h-.7zM92.7 74.9h.7l-.4 2zM240.3 38.6l.3 1.9h-.6zM240 32.5h.6l-.3 2z"/>
<path d="M285.8 71.1h.7l-.3 2zM286.2 77.6l.3 2h-.7zM92.7 129.6h.7l-.3 1.9zM93.1 136.1l.3 1.9h-.7zM166.1 123h.6l-.3 2.1zM166.4 125.2l.3 2h-.6zM240.2 129h.7l-.4 2zM240.5 136.1l.4 1.9h-.7zM53.2 73.1l.4 2h-.7zM52.9 86.1h.7l-.4 2z"/>
</g>
<g font-size="4.1" fill="#808080">
<text x="141.2" y="25.6">375</text>
<text x="258.1" y="25.4">160</text>
<text x="180.2" y="33.6" transform="rotate(-45 180.2 33.6)">2x G1/8&quot;</text>
<text x="239.4" y="30.7" transform="rotate(-90 239.4 30.7)">20</text>
<text x="193.6" y="58.2">6400</text>
<text x="65.3" y="64.2">55</text>
<text x="268.6" y="63.7">15</text>
<text x="285.3" y="70.8" transform="rotate(-90 285.3 70.8)">22,5</text>
<text x="52.3" y="82.5" transform="rotate(-90 52.3 82.5)">75</text>
<text x="92.1" y="86.8" transform="rotate(-90 92.1 86.8)">55,85</text>
<text x="112.7" y="95.3">135</text>
<text x="267.6" y="95.2">85</text>
<text x="282.5" y="93.6" transform="rotate(-90 282.5 93.6)">14</text>
<text x="135.7" y="101.3">320</text>
<text x="153.8" y="97.4" transform="rotate(-90 153.8 97.4)">19,5</text>
<text x="133.6" y="110.1">400</text>
<text x="136" y="116.1">375</text>
<text x="250.1" y="122.9" transform="rotate(-60 250.1 122.9)">2x G1/8&quot;</text>
<text x="92.1" y="128.1" transform="rotate(-90 92.1 128.1)">22,5</text>
<text x="239.6" y="143.5" transform="rotate(-90 239.6 143.5)">25</text>
<text x="259.7" y="143.1">160</text>
<text x="165.5" y="147.3" transform="rotate(-90 165.5 147.3)">0,75</text>
</g>
<g font-size="4.1">
<text x="16.2" y="113.9">SCALE 1 : 6</text>
<text x="17.8" y="109.9">DETAIL A</text>
<text x="227.1" y="149.7">DETAIL B</text>
<text x="225.5" y="153.7">SCALE 1 : 5</text>
</g>
<g font-size="3.2">
<text x="153.6" y="186.8">80480500030</text>
<text x="153.6" y="190.8">6545-4 HS ZINCIR RAYI</text>
<text x="210.7" y="186.6">-</text>
<text x="154.3" y="194.8">/</text>
<text x="154.3" y="198.8">/ HRC</text>
<text x="230.8" y="198.7">5070</text>
<text x="230.8" y="202.8">30478.12</text>
</g>
<g font-size="2.8">
<text x="263.7" y="186.7">Ü.Adet:</text>
<text x="263.9" y="190.5">Vers.:</text>
<text x="211.5" y="194.5">Hammadde Adı:</text>
<text x="230.8" y="194.7">Alüminyum-6082</text>
<text x="138.3" y="202.6">SON KAYIT:</text>
<text x="163.6" y="202.6">5 Mayıs 2024 Pazar 12:36:23</text>
<text x="212.1" y="198.4">Sip. Ölçüsü:</text>
<text x="212.2" y="202.7">Ağırlık:</text>
</g>
<g font-size="2.6">
<text x="265.9" y="194.4">GENEL TOLERANS</text>
<text x="264.2" y="198.5">DIN 7168 m T</text>
<text x="264.3" y="202.6">ÖLÇEK</text>
<text x="278.5" y="202.6">1:50</text>
<text x="286.5" y="202.6">A4</text>
</g>
<g font-size="2.5">
<text x="138.3" y="186.4">Parça Kodu:</text>
<text x="138.3" y="190.5">Parça Adı:</text>
<text x="201.2" y="186.5">Ü.Kodu:</text>
<text x="138.3" y="194.5">Kaplama Şekli:</text>
<text x="138.3" y="198.6">Isıl İşlem:</text>
<text x="6.7" y="206.7">\5001\</text>
</g>
</svg>
